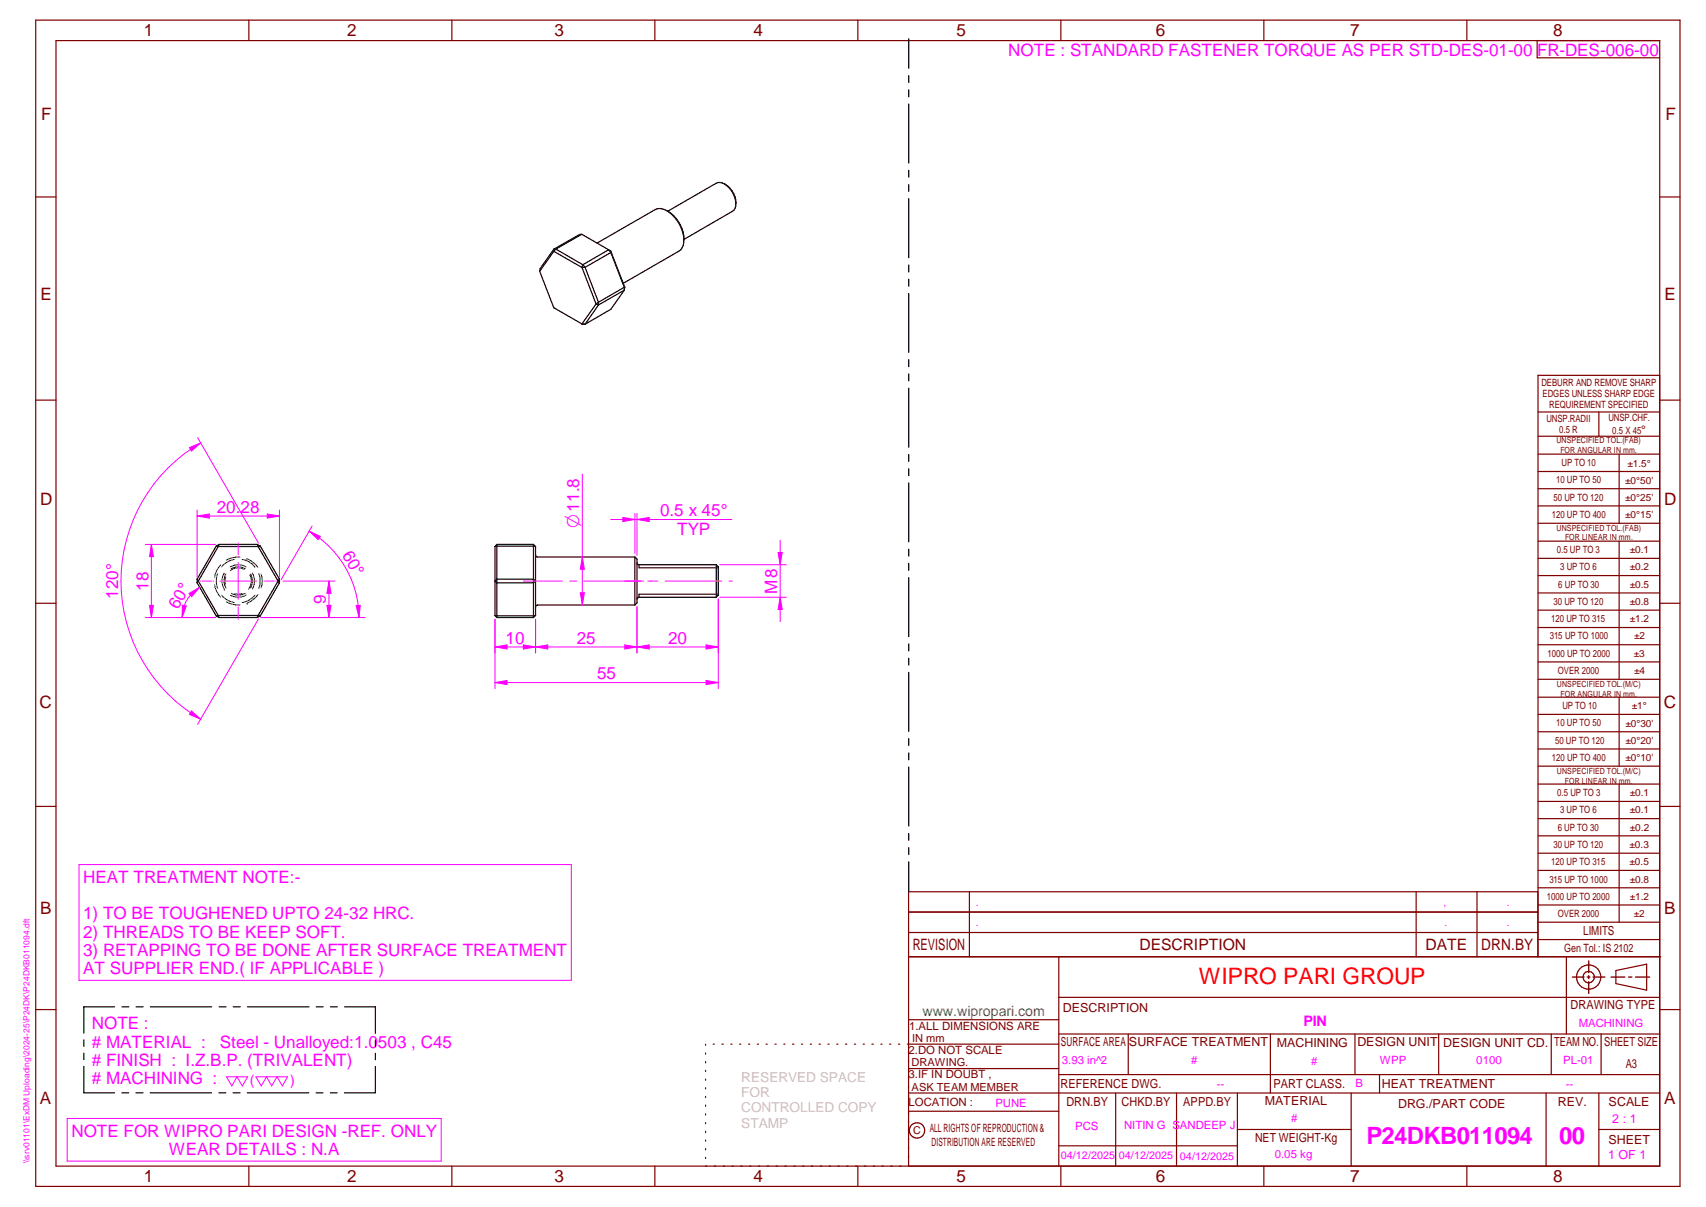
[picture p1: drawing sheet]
<svg xmlns="http://www.w3.org/2000/svg" width="420mm" height="297mm" viewBox="0 0 420 297" stroke-linecap="round" stroke-linejoin="round" font-family="sans-serif">
<g fill="none" stroke="#800000" stroke-width=".3">
<path d="M8.8 5h405v287h-405zM13.8 10h395v277h-395zM61.3 5v5M111.3 5v5M161.3 5v5M211.3 5v5M261.3 5v5M311.3 5v5M361.3 5v5M378.6 10v4.2h30.2M8.8 48.5h5M408.8 48.5h5"/>
<path d="M8.8 98.5h5M408.8 92.4h-30v143.1M408.8 98.5h5M378.8 101.4h30M378.8 107.4h30M378.8 111.8h30M378.8 116h30M393.8 101.4v6M398.8 111.8v17M378.8 120.3h30M378.8 124.5h30M378.8 128.8h30"/>
<path d="M378.8 133.2h30M378.8 137.4h30M398.8 133.2v34M8.8 148.5h5M378.8 141.6h30M378.8 145.9h30M378.8 150.2h30M378.8 154.4h30M378.8 158.7h30M408.8 148.5h5M378.8 162.9h30M378.8 167.2h30"/>
<path d="M378.8 171.6h30M378.8 175.8h30M398.8 171.6v17M8.8 198.5h5M378.8 180.1h30M378.8 184.3h30M378.8 188.6h30M378.8 193h30M378.8 197.2h30M398.8 193v33.9M408.8 198.5h5M238.7 219.5v16"/>
<path d="M348.8 219.5v16M363.8 219.5v16M378.8 201.5h30M378.8 205.7h30M378.8 210h30M378.8 214.2h30M378.8 218.5h30M223.8 235.5h185.2M223.8 229.5h154.9M223.8 224.5h154.9M260.8 235.5v51.5M378.7 235.5v-16h-154.9v67.5"/>
<path d="M378.8 222.7h30M378.8 226.9h30M378.8 231.2h30M385.8 235.5v19M398 238.8l7.5-1.5v6.4l-7.5-1.6zM8.8 248.5h5M173.8 257v.3M173.8 259.1v.3M175.6 257h.3M177.8 257h.3M180 257h.3M182.1 257h.3"/>
<path d="M184.4 257h.2M186.5 257h.3M188.7 257h.3M190.9 257h.3M193 257h.3M195.2 257h.3M197.4 257h.3M199.5 257h.3M201.7 257h.3M203.9 257h.3M206.1 257h.3M208.2 257h.4"/>
<path d="M210.4 257h.3M212.6 257h.3M214.7 257h.4M216.9 257h.3M219.1 257h.3M221.3 257h.3M223.8 251h37M260.8 257h-37.3M260.8 245.4h148M260.8 254.5h148M277.9 254.5v10M312.9 254.5v14.5"/>
<path d="M333.7 254.5v10M354.3 254.5v10M382 254.5v10M394.3 254.5v10M408.8 248.5h5M173.8 261.2v.4M173.8 263.4v.3M173.8 265.6v.3M173.8 267.7v.3M173.8 269.8v.3M173.8 271.9v.4M173.8 274.1v.3"/>
<path d="M173.8 276.3v.3M173.8 278.4v.3M223.8 263h37M223.8 273.5h37M260.8 264.5h148M274.8 269v18M289.8 269v18M304.7 278h28.1M304.7 269v18M332.8 269v18M339.8 264.5v4.5M380.8 269v18"/>
<path d="M393.8 269v18M393.8 278h15M408.8 269h-185M61.3 287v5M111.3 287v5M161.3 287v5M173.8 280.5v.3M173.8 282.7v.3M173.8 284.8v.3M211.3 287v5M260.8 282h43.9M261.3 287v5"/>
<path d="M311.3 287v5M361.3 287v5"/>
<circle cx="391.3" cy="240.5" r="2.99"/>
<circle cx="391.3" cy="240.5" r="1.4"/>
<circle cx="225.9" cy="278.2" r="1.89"/>
</g>
<path d="M35.8 134h17.3M35.8 152h17.3M36.8 149h1l-.5 3zM16.5 275.3h92.2v10.5h-92.2zM55.8 265h5.2l-1.3 2.3-1.3-2.3-1.3 2.3zM63 265h7.8l-1.3 2.3-1.3-2.3-1.3 2.3-1.3-2.3-1.3 2.3z" fill="none" stroke="#f0f" stroke-width=".25"/>
<g fill="none" stroke="#000" stroke-width=".3">
<path d="M223.8 9.5v7.3M223.8 18.6v1.7M223.8 22.1v1.7M223.8 25.6v14.5M143.3 57.7l-6.4 3.6M143.3 57.7l6.6 3.8M143.3 57.7h-.6l-6.3 3.6M164.3 51.9a8.2 8.2 0 0 1 4.1 7.2M164.5 52a3.2 3.2 0 0 0-3.2-.4l-14.2 8.2M164.5 52a8.7 8.7 0 0 1 3.8 8.4l-.6 1.1-.5 .3-13.7 7.9M178.4 45.3a5.3 5.3 0 0 1 2.6 5.9l-.6 .8-12 6.9M181.2 50a5.7 5.7 0 0 0-3.8-5.1l-1 .2-11.9 6.9"/>
<path d="M223.8 41.9v1.7M223.8 45.4v1.7M223.8 48.9v14.5M132.9 66.8l3.5 8.9 6.9 4M136.4 61.3l-3.4 4.8-.1 .7M136.4 61.8l6.9 4M136.4 61.8l-3.5 5M136.4 61.3v.5M136.9 61.3l6.6 3.9M136.9 61.3h-.5M136.9 61.3l-.5 .5M143.3 65.8l3.5 9"/>
<path d="M143.3 79.7l.8 .1M143.5 65.2l.6 .6M143.5 65.2l-.2 .6M144.1 65.8l3.3 8.6M144.1 65.8h-.8M146.8 74.8l-3.5 4.9M146.8 74.8l.6 .3M147.4 75.1l-3.3 4.7M147.4 74.4l-.6 .4M147.4 74.4v.7M149.9 61.5l-6.4 3.7M149.9 61.5l.5 .6"/>
<path d="M149.9 61.5l.5 .3M150.4 61.8l3.5 8.9M150.4 61.8v.3M150.4 62.1l3.3 8.6M150.4 62.1l-6.3 3.7M153.7 71.4l-6.3 3.7M153.7 70.7l-6.3 3.7M153.7 71.4l-3.3 4.7-6.3 3.7M153.7 70.7h.2M153.7 70.7v.7M153.9 70.7l-.2 .7M223.8 65.2v1.7"/>
<path d="M223.8 68.7v1.7M223.8 72.2v14.5M223.8 88.5v1.8M223.8 92v1.7M223.8 95.5v14.6M223.8 111.8v1.7M223.8 115.4v1.7M223.8 118.8v14.5M53.2 134.4l-4.7 8.1M53.2 134.4l.6 .1M53.8 134.5h9.8M53.8 134.5l-5 8.5"/>
<path d="M54 134h9.4M54 134l-.8 .4M54 134l-.2 .5M63.4 134l.2 .5M63.4 134l.7 .4M63.6 134.5l4.9 8.5M64.1 134.4l4.7 8.1M64.1 134.4l-.5 .1M121.9 134.5v17M122.4 134h9M122.4 134v18M122.4 134l-.5 .5"/>
<path d="M131.4 134v18M131.4 134l.5 .5M131.9 136.6l.3 .4 .2 .1h24M131.9 134.5v17M131.9 134.5h-10M156.4 137.1v11.8M156.4 137.1l.5 .5v10.8l-.5 .5M156.9 138.5l.2 .4 .3 .1M157.4 139v.7M157.4 139h19M176.4 139v8M176.4 139l.5 .5v7l-.5 .5"/>
<path d="M223.8 135.2v1.7M223.8 138.6v1.8M48.5 142.5v.9M48.5 142.5l.3 .5M48.5 143.4l4.7 8.2M48.8 143l-.3 .4M48.8 143l5 8.5M53.2 151.6l.8 .4M53.8 151.5l.2 .5M53.8 151.5h9.8M53.8 151.5l-.6 .1M54 152h9.4"/>
<path d="M63.6 151.5l-.2 .5M63.6 151.5l.5 .1M64.1 151.6l-.7 .4M68.5 143l.3 .4M68.5 143l-4.9 8.5M68.8 143.4l-4.7 8.2M68.8 142.5l-.3 .5M68.8 142.5v.9M121.9 151.5l.5 .5M121.9 143l.5-.5h9l.5 .5-.5 .4h-9zM122.4 152h9M131.9 151.5h-10"/>
<path d="M131.9 151.5l-.5 .5M156.4 148.9h-24l-.5 .2v.3M157.4 147l-.5 .5M157.4 147h19M157.4 146.2v.8M223.8 142.2v14.5M223.8 158.5v1.7M223.8 162v1.7M223.8 165.5v14.5M223.8 181.8v1.7M223.8 185.3v1.7M223.8 188.8v14.5"/>
<path d="M223.8 205.1v1.7M223.8 208.6v1.7M223.8 212.1v7.2M20.6 255.9v1.6M20.6 259.2v1.6M28.2 247.8h-7.6v6.5M30 247.8h1.7M33.5 247.8h1.8M37 247.8h15.1M54 247.8h1.7M57.4 247.8h1.8M60.9 247.8h15.2"/>
<path d="M77.9 247.8h1.7M81.4 247.8h1.7M84.9 247.8h7.5v6.5M92.4 255.9v1.7M92.4 259.2v1.6M20.6 262.4v6.5h7.6M30 268.9h1.7M33.5 268.9h1.7M37 268.9h15.1M53.9 268.9h1.7M57.4 268.9h1.7M60.9 268.9h15.2"/>
<path d="M77.8 268.9h1.7M81.4 268.9h1.6M92.4 262.5v6.4h-7.6"/>
</g>
<path d="M391.3 236.5v2.9M387.3 240.5h2.8M390.9 240.5h.7M391.3 240.1v.7M391.3 241.6v2.9M392.3 240.5h3M396.8 240.5h3.4M401.1 240.5h.8M402.8 240.5h3.5" fill="none" stroke="#800000" stroke-width=".34"/>
<g fill="none" stroke="#008000" stroke-width=".25">
<path d="M54.3 139a5.1 5.1 0 0 0-1.4 3.1M56.7 139.5a3.8 3.8 0 0 1 3.9 0M57.7 137.7a4.7 4.7 0 0 0-3.1 1.8M59.1 137.1a5.2 5.2 0 0 0-3.4 .8M59.6 137.7a5 5 0 0 1 3.1 1.7M60.4 140a3.4 3.4 0 0 0-3.5 0M60.8 137.5h.1M60.9 137.5a5.6 5.6 0 0 1 2.6 2.2M62.7 139.4h.1M52.9 143.9a5.4 5.4 0 0 0 1.4 3.1M53.6 141.2a5.1 5.1 0 0 0 0 3.6M54.6 146.5a5 5 0 0 0 3.1 1.8"/>
<path d="M55.2 141.1a3.8 3.8 0 0 0 0 3.8M55.2 141.1h.1M55.2 145h.1M55.6 142l-.1 1.8M55.6 141.3a3.5 3.5 0 0 0 .1 3.4M55.8 148.1a5.4 5.4 0 0 0 3.3 .7M57 146a3.4 3.4 0 0 0 3.4 0M59.6 146l-1 .2-.8-.1M60.2 140.2a3.1 3.1 0 0 0-3.5 .2M60.7 146.4a3.9 3.9 0 0 1-4 .1M60.9 148.5h.1M61.5 141.5a3.2 3.2 0 0 1-.3 3.5"/>
<path d="M61.7 141.3a3.3 3.3 0 0 1 0 3.4M62.1 141a3.8 3.8 0 0 1 0 3.9M62.8 146.5a5.7 5.7 0 0 1-3.2 1.8M63.5 146.3a6 6 0 0 1-2.6 2.2M63.7 141.1a5.1 5.1 0 0 1 0 3.7M64.3 141.3a5.1 5.1 0 0 1 0 3.4"/>
</g>
<path d="M157.4 139.7h19.5M157.4 146.2h19.5" fill="none" stroke="#000" stroke-width=".25"/>
<path d="M36.8 149h1l-.5 3z" fill="#f0f"/>
<path d="M37.3 134l.5 3h-1z" fill="none" stroke="#f0f" stroke-width=".25"/>
<path d="M37.3 134l.5 3h-1z" fill="#f0f"/>
<path d="M37.3 134v18M121.9 152.4v17.1M176.9 147.4v22.1M121.9 168l3-.5v1z" fill="none" stroke="#f0f" stroke-width=".25"/>
<path d="M121.9 168l3-.5v1z" fill="#f0f"/>
<path d="M173.9 167.5l3 .5-3 .5z" fill="none" stroke="#f0f" stroke-width=".25"/>
<path d="M173.9 167.5l3 .5-3 .5z" fill="#f0f"/>
<path d="M121.9 159.2l3-.5v1zM121.9 152.4v8.3M131.9 152.4v8.3M121.9 168h55" fill="none" stroke="#f0f" stroke-width=".25"/>
<path d="M121.9 159.2l3-.5v1z" fill="#f0f"/>
<path d="M128.9 158.7l3 .5-3 .5z" fill="none" stroke="#f0f" stroke-width=".25"/>
<path d="M128.9 158.7l3 .5-3 .5z" fill="#f0f"/>
<path d="M121.9 159.2h10M131.9 159.2l3-.5v1zM131.9 152.4v8.3M156.9 149.3v11.4" fill="none" stroke="#f0f" stroke-width=".25"/>
<path d="M131.9 159.2l3-.5v1z" fill="#f0f"/>
<path d="M153.9 158.7l3 .5-3 .5z" fill="none" stroke="#f0f" stroke-width=".25"/>
<path d="M153.9 158.7l3 .5-3 .5z" fill="#f0f"/>
<path d="M131.9 159.2h25M156.9 149.3v11.4M156.9 159.2l3-.5v1zM176.9 147.4v13.3" fill="none" stroke="#f0f" stroke-width=".25"/>
<path d="M156.9 159.2l3-.5v1z" fill="#f0f"/>
<path d="M173.9 158.7l3 .5-3 .5z" fill="none" stroke="#f0f" stroke-width=".25"/>
<path d="M173.9 158.7l3 .5-3 .5z" fill="#f0f"/>
<path d="M143.4 137.1l.5 3h-1zM156.9 159.2h20" fill="none" stroke="#f0f" stroke-width=".25"/>
<path d="M143.4 137.1l.5 3h-1z" fill="#f0f"/>
<path d="M142.9 145.9h1l-.5 3z" fill="none" stroke="#f0f" stroke-width=".25"/>
<path d="M142.9 145.9h1l-.5 3z" fill="#f0f"/>
<path d="M143.4 116.7v32.2M177.3 139h16.4M177.3 147h16.4M192.1 147l.5 3h-1z" fill="none" stroke="#f0f" stroke-width=".25"/>
<path d="M192.1 147l.5 3h-1z" fill="#f0f"/>
<path d="M191.6 136h1l-.5 3z" fill="none" stroke="#f0f" stroke-width=".25"/>
<path d="M191.6 136h1l-.5 3z" fill="#f0f"/>
<path d="M156.4 126.4v9.8M156.9 127.8l3-.5v1.1zM156.9 126.4v10.3M192.1 133v20" fill="none" stroke="#f0f" stroke-width=".25"/>
<path d="M156.9 127.8l3-.5v1.1z" fill="#f0f"/>
<path d="M153.4 127.3l3 .5-3 .6z" fill="none" stroke="#f0f" stroke-width=".25"/>
<path d="M153.4 127.3l3 .5-3 .6z" fill="#f0f"/>
<path d="M150.4 127.8h29.8M43.3 152h9.8M46.6 146l2.6-1.5-2 2.4z" fill="none" stroke="#f0f" stroke-width=".25"/>
<path d="M46.6 146l2.6-1.5-2 2.4z" fill="#f0f"/>
<path d="M44.9 148.9l1 .2-1 2.9z" fill="none" stroke="#f0f" stroke-width=".25"/>
<path d="M44.9 148.9l1 .2-1 2.9z" fill="#f0f"/>
<path d="M49.2 144.5a8.6 8.6 0 0 0-4.3 7.5M64.3 152h18.2M69.7 143h12.8M80.5 149h1l-.5 3z" fill="none" stroke="#f0f" stroke-width=".25"/>
<path d="M80.5 149h1l-.5 3z" fill="#f0f"/>
<path d="M81 143l.5 3h-1z" fill="none" stroke="#f0f" stroke-width=".25"/>
<path d="M81 143l.5 3h-1z" fill="#f0f"/>
<g fill="none" stroke="#f0f" stroke-width=".25">
<path d="M48.5 127l3.1-.5v1zM48.5 125.5v16.6M58.7 138.5v9M58.7 133.6v.1M58.7 134.1v2.4M58.7 136.9v.1M68.8 125.5v16.6M49.3 143h.1M49.8 143h2.4M52.6 143h.1M54.2 143h9M58.7 149v.1"/>
<path d="M58.7 149.4v2.5M58.7 152.2v.2M64.7 143h.1M65.1 143h2.5M67.9 143h.2M81 143v9"/>
</g>
<path d="M48.5 127l3.1-.5v1z" fill="#f0f"/>
<path d="M65.8 126.5l3 .5-3 .5z" fill="none" stroke="#f0f" stroke-width=".25"/>
<path d="M65.8 126.5l3 .5-3 .5z" fill="#f0f"/>
<path d="M46.6 110.2l2.8-1.2-2.3 2zM48.7 107.7l15 25.9M48.5 127h20.3M63.7 152.3l-15 26M19.5 212.8h121.2v28.5h-121.2z" fill="none" stroke="#f0f" stroke-width=".25"/>
<path d="M46.6 110.2l2.8-1.2-2.3 2z" fill="#f0f"/>
<path d="M47.1 175l2.3 2-2.8-1.2z" fill="none" stroke="#f0f" stroke-width=".25"/>
<path d="M47.1 175l2.3 2-2.8-1.2z" fill="#f0f"/>
<path d="M49.4 109a39.2 39.2 0 0 0 0 68M76.9 129.5l-7.7 13.2M64.3 152h25.6M87.7 149h1l-.3 3z" fill="none" stroke="#f0f" stroke-width=".25"/>
<path d="M87.7 149h1l-.3 3z" fill="#f0f"/>
<path d="M76.1 130.7l2.8 1.3-.6 .8z" fill="none" stroke="#f0f" stroke-width=".25"/>
<path d="M76.1 130.7l2.8 1.3-.6 .8z" fill="#f0f"/>
<path d="M76.1 130.7a24.7 24.7 0 0 1 12.3 21.3M128.9 143h9.6M140.3 143h1.7M143.8 143h14.7M159.5 143h2.5M163.8 143h13.9M179.6 143h.8" fill="none" stroke="#f0f" stroke-width=".25"/>
<g font-size="5.9" fill="#f0f">
<text x="336.5" y="281.6">P24DKB011094</text>
<text x="384" y="281.6">00</text>
</g>
<text font-size="5.6" fill="#f00" x="295.3" y="242.2">WIPRO PARI GROUP</text>
<text font-size="4.6" fill="#f0f" x="142.7" y="129.9" transform="rotate(-90 142.7 129.9)">O11.8</text>
<g font-size="4.2" fill="#800000">
<text x="35.4" y="9">1</text>
<text x="85.5" y="8.9">2</text>
<text x="136.6" y="9">3</text>
<text x="185.6" y="9">4</text>
<text x="235.6" y="9">5</text>
<text x="284.6" y="8.8">6</text>
<text x="332.6" y="9">7</text>
<text x="382.6" y="9">8</text>
<text x="10.1" y="29.6">F</text>
<text x="410.2" y="29.6">F</text>
<text x="9.9" y="73.9">E</text>
<text x="409.9" y="73.9">E</text>
<text x="9.9" y="124.2">D</text>
<text x="409.9" y="124.2">D</text>
<text x="9.7" y="174.3">C</text>
<text x="409.7" y="174.3">C</text>
<text x="9.9" y="225">B</text>
<text x="409.8" y="225">B</text>
<text x="9.8" y="271.7">A</text>
<text x="409.8" y="271.7">A</text>
<text x="35.4" y="291">1</text>
<text x="85.5" y="290.9">2</text>
<text x="136.6" y="291">3</text>
<text x="185.6" y="291">4</text>
<text x="235.6" y="291">5</text>
<text x="284.6" y="290.8">6</text>
<text x="332.6" y="291">7</text>
<text x="382.6" y="291">8</text>
</g>
<g font-size="4.2" fill="#f0f">
<text x="248.3" y="13.8">NOTE : STANDARD FASTENER TORQUE AS PER STD-DES-01-00 FR-DES-006-00</text>
<text x="53.4" y="126.2">20.28</text>
<text x="162.5" y="127.1">0.5 x 45°</text>
<text x="166.8" y="131.6">TYP</text>
<text x="84.2" y="136.6" transform="rotate(60 84.2 136.6)">60°</text>
<text x="29.1" y="147.4" transform="rotate(-90 29.1 147.4)">120°</text>
<text x="36.6" y="145.3" transform="rotate(-90 36.6 145.3)">18</text>
<text x="80.3" y="148.7" transform="rotate(-90 80.3 148.7)">9</text>
<text x="191.4" y="146.2" transform="rotate(-90 191.4 146.2)">M8</text>
<text x="43.8" y="150.1" transform="rotate(-60 43.8 150.1)">60°</text>
<text x="124.5" y="158.5">10</text>
<text x="142.1" y="158.5">25</text>
<text x="164.5" y="158.5">20</text>
<text x="147.1" y="167.2">55</text>
<text x="20.5" y="217.3">HEAT TREATMENT NOTE:-</text>
<text x="20.5" y="226.3">1) TO BE TOUGHENED UPTO 24-32 HRC.</text>
<text x="20.5" y="230.8">2) THREADS TO BE KEEP SOFT.</text>
<text x="20.5" y="235.2">3) RETAPPING TO BE DONE AFTER SURFACE TREATMENT</text>
<text x="20.5" y="239.8">AT SUPPLIER END.( IF APPLICABLE )</text>
<text x="22.6" y="253.3">NOTE :</text>
<text x="22.6" y="257.8"># MATERIAL :</text>
<text x="54.2" y="257.8">Steel - Unalloyed:1.0503 , C45</text>
<text x="22.6" y="262.3"># FINISH : I.Z.B.P. (TRIVALENT)</text>
<text x="22.6" y="266.8"># MACHINING :</text>
<text x="17.6" y="279.7">NOTE FOR WIPRO PARI DESIGN -REF. ONLY</text>
<text x="41.6" y="284.2">WEAR DETAILS : N.A</text>
</g>
<g font-size="3.9" fill="#800000">
<text x="224.8" y="233.8">REVISION</text>
<text x="280.7" y="233.8">DESCRIPTION</text>
<text x="351.1" y="233.8">DATE</text>
<text x="364.8" y="233.8">DRN.BY</text>
</g>
<text font-size="3.6" fill="#f0f" x="321" y="252.6">PIN</text>
<text font-size="3.5" fill="#00f" x="227.2" y="250">www.wipropari.com</text>
<g font-size="3.5" fill="#f0f">
<text x="61.5" y="266.9">(</text>
<text x="71.5" y="266.9">)</text>
</g>
<g font-size="3.4" fill="#c0c0c0">
<text x="182.6" y="266.2">RESERVED SPACE</text>
<text x="182.6" y="270">FOR</text>
<text x="182.6" y="273.7">CONTROLLED COPY</text>
<text x="182.6" y="277.5">STAMP</text>
</g>
<g font-size="3.1" fill="#800000">
<text x="389.9" y="230.2">LIMITS</text>
<text x="261.8" y="249">DESCRIPTION</text>
<text x="386.8" y="248.4">DRAWING TYPE</text>
<text x="261.3" y="257.5">SURFACE AREA</text>
<text x="278" y="257.5">SURFACE TREATMENT</text>
<text x="314.5" y="257.6">MACHINING</text>
<text x="334.3" y="257.5">DESIGN UNIT</text>
<text x="355.4" y="257.6">DESIGN UNIT CD.</text>
<text x="382.8" y="257.3">TEAM NO.</text>
<text x="395.1" y="257.4">SHEET SIZE</text>
<text x="400.4" y="262.8">A3</text>
<text x="261.2" y="267.8">REFERENCE DWG.</text>
<text x="313.6" y="267.7">PART CLASS.</text>
<text x="340.3" y="267.7">HEAT TREATMENT</text>
<text x="262.6" y="272.2">DRN.BY</text>
<text x="276.2" y="272.1">CHKD.BY</text>
<text x="291.4" y="272.2">APPD.BY</text>
<text x="311.5" y="272">MATERIAL</text>
<text x="344.3" y="272.6">DRG./PART CODE</text>
<text x="383.7" y="272.2">REV.</text>
<text x="396.2" y="272.3">SCALE</text>
<text x="309.1" y="280.9">NET WEIGHT-Kg</text>
<text x="396.1" y="281.4">SHEET</text>
</g>
<g font-size="3.1" fill="#f0f">
<text x="397.1" y="276.4">2 : 1</text>
<text x="396.1" y="285.3">1 OF 1</text>
</g>
<text font-size="3" fill="#800000" x="404.2" y="106.8">°</text>
<g font-size="2.8" fill="#800000">
<text x="385.2" y="234.4">Gen Tol.: IS 2102</text>
<text x="223.9" y="253.4">1.ALL DIMENSIONS ARE</text>
<text x="223.8" y="259.3">2.DO NOT SCALE</text>
<text x="223.8" y="265.4">3.IF IN DOUBT ,</text>
<text x="223.8" y="272.2">LOCATION :</text>
<text x="229" y="278.7">ALL RIGHTS OF REPRODUCTION &amp;</text>
<text x="229.4" y="282.1">DISTRIBUTION ARE RESERVED</text>
</g>
<g font-size="2.8" fill="#f0f">
<text x="388.8" y="252.7">MACHINING</text>
<text x="261.5" y="261.9">3.93 in^2</text>
<text x="293.4" y="261.9">#</text>
<text x="322.9" y="262">#</text>
<text x="339.8" y="262">WPP</text>
<text x="363.6" y="261.8">0100</text>
<text x="385" y="261.8">PL-01</text>
<text x="299.7" y="267.7">--</text>
<text x="333.8" y="267.5">B</text>
<text x="385.6" y="267.6">--</text>
<text x="245.1" y="272.4">PUNE</text>
<text x="264.8" y="278">PCS</text>
<text x="276.8" y="277.7">NITIN G SANDEEP J</text>
<text x="318" y="276">#</text>
<text x="314" y="285">0.05 kg</text>
</g>
<g font-size="2.7" fill="#800000">
<text x="224.7" y="256.4">IN mm</text>
<text x="224.5" y="262.4">DRAWING.</text>
<text x="224.5" y="268.4">ASK TEAM MEMBER</text>
<text x="224.9" y="279.2">C</text>
</g>
<g font-size="2.7" fill="#f0f">
<text x="261.3" y="285.2">04/12/2025</text>
<text x="275.6" y="285.2">04/12/2025</text>
<text x="290.6" y="285.4">04/12/2025</text>
</g>
<g font-size="2.5" fill="#800000">
<text x="379.6" y="95">DEBURR AND REMOVE SHARP</text>
<text x="379.9" y="97.7">EDGES UNLESS SHARP EDGE</text>
<text x="381.5" y="100.5">REQUIREMENT SPECIFIED</text>
<text x="380.9" y="103.8">UNSP.RADII</text>
<text x="384" y="106.6">0.5 R</text>
<text x="396.1" y="103.6">UNSP.CHF.</text>
<text x="397.1" y="106.8">0.5 X 45</text>
<text x="383.2" y="119">10 UP TO 50</text>
<text x="384.6" y="114.7">UP TO 10</text>
<text x="400.3" y="119">±0°50'</text>
<text x="400.8" y="114.8">±1.5°</text>
<text x="382.6" y="123.2">50 UP TO 120</text>
<text x="400.3" y="123.2">±0°25'</text>
<text x="382.2" y="127.4">120 UP TO 400</text>
<text x="400.3" y="127.4">±0°15'</text>
<text x="383.4" y="136.1">0.5 UP TO 3</text>
<text x="401.4" y="136.1">±0.1</text>
<text x="384.2" y="140.4">3 UP TO 6</text>
<text x="401.4" y="140.3">±0.2</text>
<text x="382.6" y="148.8">30 UP TO 120</text>
<text x="383.8" y="144.6">6 UP TO 30</text>
<text x="401.4" y="148.9">±0.8</text>
<text x="401.4" y="144.7">±0.5</text>
<text x="382" y="153.1">120 UP TO 315</text>
<text x="401.4" y="153.1">±1.2</text>
<text x="381.2" y="161.6">1000 UP TO 2000</text>
<text x="381.7" y="157.4">315 UP TO 1000</text>
<text x="402.4" y="161.6">±3</text>
<text x="402.5" y="157.4">±2</text>
<text x="383.7" y="165.9">OVER 2000</text>
<text x="402.5" y="165.9">±4</text>
<text x="383.2" y="178.8">10 UP TO 50</text>
<text x="384.8" y="174.5">UP TO 10</text>
<text x="400.3" y="178.8">±0°30'</text>
<text x="401.9" y="174.6">±1°</text>
<text x="383" y="183">50 UP TO 120</text>
<text x="400.3" y="183.1">±0°20'</text>
<text x="382.2" y="187.3">120 UP TO 400</text>
<text x="400.3" y="187.3">±0°10'</text>
<text x="383.5" y="195.9">0.5 UP TO 3</text>
<text x="401.4" y="196">±0.1</text>
<text x="384.2" y="200.1">3 UP TO 6</text>
<text x="401.4" y="200.2">±0.1</text>
<text x="382.6" y="208.7">30 UP TO 120</text>
<text x="383.7" y="204.4">6 UP TO 30</text>
<text x="401.4" y="208.7">±0.3</text>
<text x="401.4" y="204.4">±0.2</text>
<text x="382" y="213">120 UP TO 315</text>
<text x="401.4" y="212.9">±0.5</text>
<text x="381" y="221.4">1000 UP TO 2000</text>
<text x="381.6" y="217.2">315 UP TO 1000</text>
<text x="401.4" y="221.4">±1.2</text>
<text x="401.4" y="217.2">±0.8</text>
<text x="383.7" y="225.7">OVER 2000</text>
<text x="402.4" y="225.7">±2</text>
</g>
<g font-size="2.5" fill="#f0f">
<text x="240.4" y="222.8">.</text>
<text x="240.4" y="228">.</text>
<text x="355.5" y="223">,</text>
<text x="355.7" y="228">.</text>
<text x="371.1" y="227.8">.</text>
<text x="371.1" y="222.9">.</text>
</g>
<g font-size="2.1" fill="#800000">
<text x="383.3" y="109.1">UNSPECIFIED TOL.(FAB)</text>
<text x="384.3" y="111.4">FOR ANGULAR IN mm.</text>
<text x="383.4" y="130.6">UNSPECIFIED TOL.(FAB)</text>
<text x="385.4" y="133">FOR LINEAR IN mm.</text>
<text x="383.4" y="169">UNSPECIFIED TOL.(M/C)</text>
<text x="384.3" y="171.4">FOR ANGULAR IN mm.</text>
<text x="383.4" y="190.5">UNSPECIFIED TOL.(M/C)</text>
<text x="385.4" y="192.8">FOR LINEAR IN mm.</text>
</g>
<text font-size="2.1" fill="#f0f" x="7.2" y="286.3" transform="rotate(-90 7.2 286.3)">\\srv01101\ExDM Uploading\2024-25\P24DK\P24DKB011094.dft</text>
</svg>
